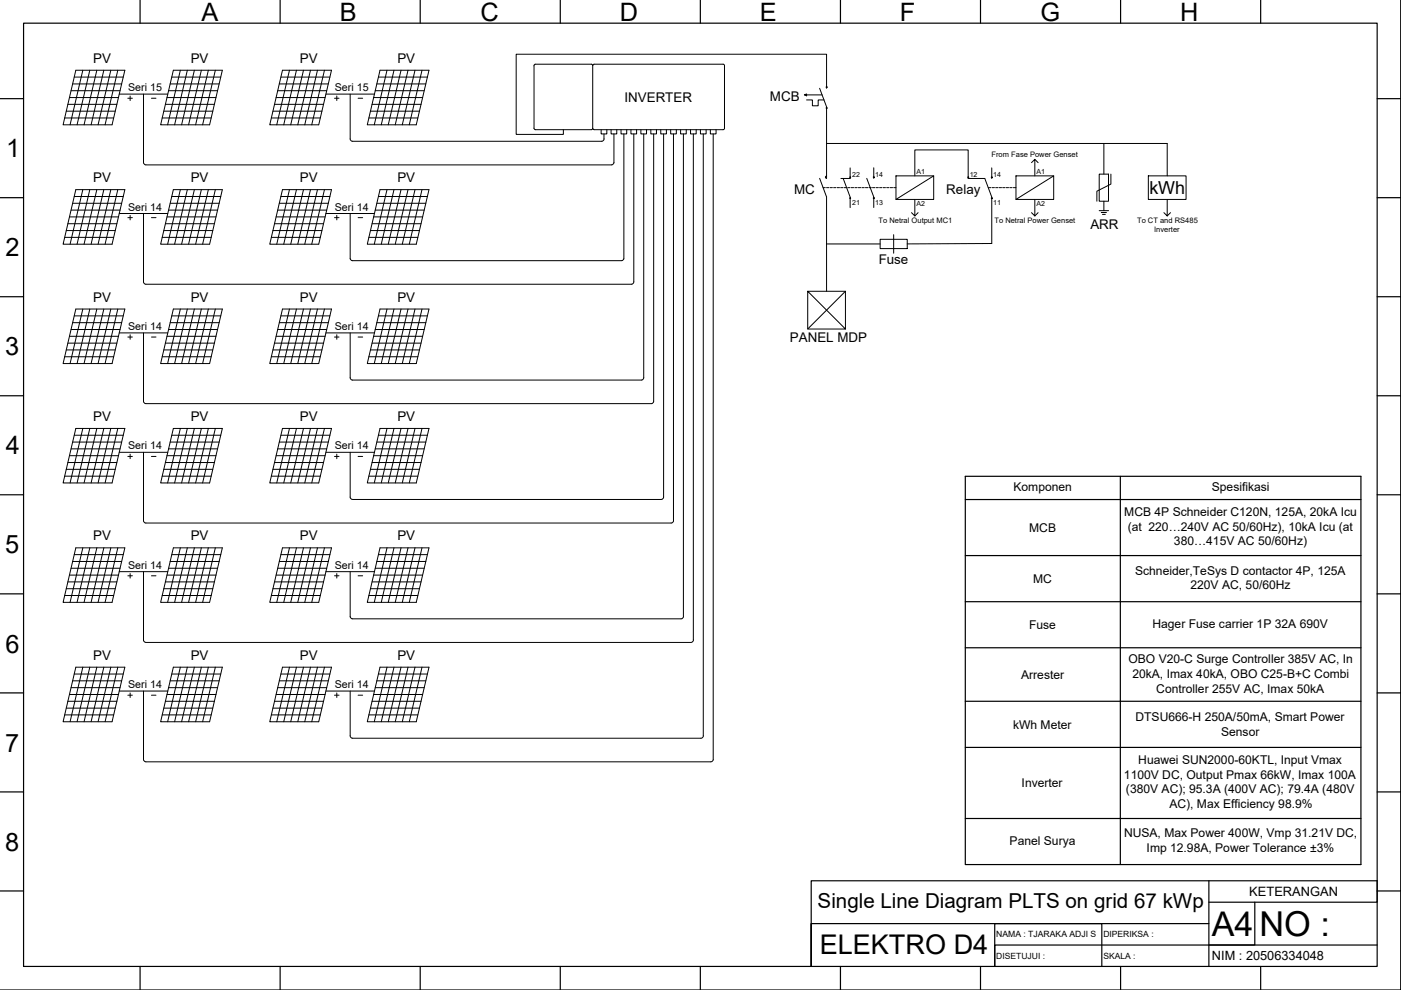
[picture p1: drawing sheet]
<svg xmlns="http://www.w3.org/2000/svg" width="297mm" height="210mm" viewBox="0 0 297 210" stroke-linecap="round" stroke-linejoin="round" font-family="sans-serif">
<!-- layer: 0 -->
<g fill="none" stroke="#000" stroke-width=".25">
<path d="M29.7 -.1v5M59.4 -.1v5M89.1 -.1v5M118.8 -.1v5M148.5 -.1v5M178.2 -.1v5M207.9 -.1v5M237.6 -.1v5M267.3 -.1v5M297 -.1v210h-297M5 4.9h287v200h-287zM0 20.9h5"/>
<path d="M292 20.9h5M0 41.9h5M292 41.9h5M0 62.9h5M292 62.9h5M0 83.9h5M292 83.9h5M0 104.9h5M204.7 101h83.8v82.3h-83.8zM204.7 105.9h83.8M204.7 117.8h83.8M237.5 101v82.3"/>
<path d="M292 104.9h5M0 125.9h5M204.7 127.6h83.8M204.7 137.3h83.8M292 125.9h5M0 146.9h5M204.7 148.7h83.8M204.7 158.5h83.8M292 146.9h5M0 167.9h5M204.7 173.5h83.8M292 167.9h5"/>
<path d="M0 188.9h5M256.3 191.3h35.7v-4.6h-120v18.2v-9.1h84.3M256.3 186.7v18.2M266 191.3v9.1h-9.7M292 188.9h5M29.7 204.9v5M59.4 204.9v5M89.1 204.9v5M118.8 204.9v5M148.5 204.9v5M178.2 204.9v5M207.9 204.9v5"/>
<path d="M237.6 204.9v5M267.3 204.9v5M292 200.4h-81.1v4.5v-9.1h22.7v9.1"/>
</g>
<g fill="none" stroke="#000" stroke-width=".21">
<path d="M15.1 19.2h10.4M15.4 17.8h10.4M15.7 16.3h10.4M16.1 14.9h10.4l-2.7 11.6h-10.4zM17.6 14.9l-2.7 11.6M19 14.9l-2.7 11.6M20.5 14.9l-2.7 11.6M22 14.9l-2.7 11.6M23.5 14.9l-2.7 11.6M25 14.9l-2.7 11.6M25.3 20h10.3M30.4 20v14.4l.1 .3 .4 .2"/>
<path d="M35.7 19.2h10.4M36.1 17.8h10.4M36.4 16.3h10.4M36.8 14.9h10.3l-2.7 11.6h-10.3zM38.2 14.9l-2.7 11.6M39.7 14.9l-2.7 11.6M41.2 14.9l-2.7 11.6M42.7 14.9l-2.7 11.6M44.2 14.9l-2.7 11.6M45.7 14.9l-2.7 11.6M58.9 19.2h10.4M59.2 17.8h10.4"/>
<path d="M59.6 16.3h10.3M59.9 14.9h10.4l-2.7 11.6h-10.4zM61.4 14.9l-2.7 11.6M62.9 14.9l-2.7 11.6M64.3 14.9l-2.7 11.6M65.8 14.9l-2.7 11.6M67.3 14.9l-2.7 11.6M68.8 14.9l-2.7 11.6M69.1 20h10.3M74.2 20v9.5l.1 .2 .4 .3h52.9l.4-.3 .1-1.3M79.6 19.2h10.3M79.9 17.8h10.4"/>
<path d="M80.2 16.3h10.4M80.6 14.9h10.4l-2.7 11.6h-10.4zM82.1 14.9l-2.7 11.6M83.5 14.9l-2.7 11.6M85 14.9l-2.7 11.6M86.5 14.9l-2.7 11.6M88 14.9l-2.7 11.6M89.5 14.9l-2.7 11.6M125.7 13.9v13.3M125.7 13.9l-.3-.3h-11.9l-.3 .3 .1 13.4 .2 .2h11.9l.3-.3M126 13.6h27.3l.3 .3v13.3l-.1 .2-27.5 .1M126 13.6l-.3 .3"/>
<path d="M173.8 18.7l1.4 4.1M175.2 18.4v-6.9h-65.8v17h10v-1M175.2 18.6v.1M13.7 25h10.4M14 23.6h10.4M14.4 22.1h10.4M14.7 20.7h10.4M27.1 20.8h1M27.6 20.4v.9M30.9 35h98.8M32.1 20.8h1M34.4 25h10.4"/>
<path d="M34.7 23.6h10.4M35.1 22.1h10.4M35.4 20.7h10.4M57.5 25h10.4M57.9 23.6h10.4M58.2 22.1h10.4M58.5 20.7h10.4M70.9 20.8h1M71.4 20.4v.9M75.9 20.8h1M78.2 25h10.4M78.5 23.6h10.4"/>
<path d="M78.9 22.1h10.4M79.2 20.7h10.4M125.7 27.2l.3 .3M127.5 27.5v.9h1.2v-.9M129.6 27.5v.9h1.2v-.9M130.2 28.4v6l-.1 .3-.4 .2M131.7 27.5v.9h1.2v-.9M132.3 28.4v26.4l-.3 .4-57.3 .1-.2-.1-.3-.4v-9.5M133.8 27.5v.9h1.2v-.9M134.4 28.4v31.4M135.9 27.5v.9h1.2v-.9M136.5 28.4v51.7l-.3 .4-61.5 .1-.2-.1-.3-.4v-9.5"/>
<path d="M138 27.5v.9h1.2v-.9M138.6 28.4v56.7l-.3 .4-107.4 .1M140.1 27.5v.9h1.2v-.9M140.7 28.4l-.1 77.2-.4 .3h-65.5l-.4-.3-.1-.2v-9.5M142.2 27.5v.9h1.2v-.9M142.8 28.4v82l-.2 .4-111.7 .1M144.3 27.5v.9h1.2v-.9M144.9 28.4l-.1 102.6-.4 .2h-69.7l-.4-.2-.1-.3v-9.5M146.4 27.5v.9h1.2v-.9M147 28.4v107.3M148.5 27.5v.9h1.2v-.9M149.1 28.4v127.6"/>
<path d="M150.6 27.5v.9h1.2v-.9M151.2 28.4v132.6v.3l-.5 .2M170.5 20.1l.5-.2v.4zM171 21.2h1.2v1.2h1.3v-1.2h1.2M171 20.1h3.3M173.8 37.8l1.4 4v20M174.5 39.8h.5M175.2 39.8h.5M175.2 23l.1 14.8-.3-.2 .3-.3M175.2 30.4h72.3v6.9M176 39.8h.5M176.7 39.8h.5"/>
<path d="M177.5 39.8h.5M178.2 39.8h.5M178.8 37.8l1.4 4.1M179 39.8h.5M179.7 39.8h.5M180.2 35.6v1.9M180.2 37.7v.1h-1.9M180.5 39.8h.5M181.2 39.8h.5M182 39.8h.5M182.7 39.8h.5M183.5 39.8h.5"/>
<path d="M183.8 37.8l1.5 4.1M184.2 39.8h.5M185 39.8h.5M185.3 35.6v1.9M185.3 37.7v.1M185.7 39.8h.5M186.5 39.8h.5M187.2 39.8h.5M188 39.8h.5M188.7 39.8h.5M189.5 39.8h.5M190 37.3h8v5h-8z"/>
<path d="M194 37.3v-5.5h11.3v5.7M198 37.3l-8 5M205.3 37.7v.1h3.5l1.5 4.1M209.5 39.8h.6M210.3 35.6v1.9M210.3 37.7v.1M210.3 39.8h.5M211.1 39.8h.5M211.8 39.8h.5M212.6 39.8h.5M213.3 39.8h.5M214.1 39.8h.5"/>
<path d="M214.8 39.8h.6M215.4 37.3h8v5h-8zM218.7 34.5l.7-.7v3.5M219.4 33.8l.7 .7M223.4 37.3l-8 5M233.1 36.9h1.9v5.8h-1.9zM234 30.4v6.5M235.5 36.9v2.1l-2.9 1.5v2.2M243.5 37.3h8v5h-8zM13.7 50.3h10.4M14 48.9h10.4M14.4 47.4h10.4"/>
<path d="M14.7 46h10.4M15.1 44.5h10.4M15.4 43.1h10.4M15.7 41.7h10.4M16.1 40.2h10.4l-2.7 11.6h-10.4zM17.6 40.2l-2.7 11.6M19 40.2l-2.7 11.6M20.5 40.2l-2.7 11.6M22 40.2l-2.7 11.6M23.5 40.2l-2.7 11.6M25 40.2l-2.7 11.6M25.3 45.3h10.3"/>
<path d="M27.1 46.1h1M27.6 45.7v.9M30.4 59.8l.3 .4 .2 .1M30.4 45.3v14.5M32.1 46.1h1M34.4 50.3h10.4M34.7 48.9h10.4M35.1 47.4h10.4M35.4 46h10.4M35.7 44.5h10.4M36.1 43.1h10.4M36.4 41.7h10.4"/>
<path d="M36.8 40.2h10.3l-2.7 11.6h-10.3zM38.2 40.2l-2.7 11.6M39.7 40.2l-2.7 11.6M41.2 40.2l-2.7 11.6M42.7 40.2l-2.7 11.6M44.2 40.2l-2.7 11.6M45.7 40.2l-2.7 11.6M57.5 50.3h10.4M57.9 48.9h10.4M58.2 47.4h10.4M58.5 46h10.4M58.9 44.5h10.4"/>
<path d="M59.2 43.1h10.4M59.6 41.7h10.3M59.9 40.2h10.4l-2.7 11.6h-10.4zM61.4 40.2l-2.7 11.6M62.9 40.2l-2.7 11.6M64.3 40.2l-2.7 11.6M65.8 40.2l-2.7 11.6M67.3 40.2l-2.7 11.6M68.8 40.2l-2.7 11.6M69.1 45.3h10.3M70.9 46.1h1M71.4 45.7v.9"/>
<path d="M75.9 46.1h1M78.2 50.3h10.4M78.5 48.9h10.4M78.9 47.4h10.4M79.2 46h10.4M79.6 44.5h10.3M79.9 43.1h10.4M80.2 41.7h10.4M80.6 40.2h10.4l-2.7 11.6h-10.4zM82.1 40.2l-2.7 11.6M83.5 40.2l-2.7 11.6M85 40.2l-2.7 11.6"/>
<path d="M86.5 40.2l-2.7 11.6M88 40.2l-2.7 11.6M89.5 40.2l-2.7 11.6M134.4 59.8l-.3 .4-.2 .1h-103M175.2 51.7h11.4M180.2 42.1v1.9M185.3 42.1v1.9M186.6 50.7h5.8v2h-5.8zM189.5 49.8v3.9M194 42.3v3.5l-.7-.7M194.7 45.1l-.7 .7M210.3 42.1v9.5l-17.9 .1"/>
<path d="M219.4 42.3v3.5l-.7-.7M220.1 45.1l-.7 .7M233 44.7h2M233.5 45.1h1.1M233.7 45.5h.6M234 42.7v2M247.5 42.3v3.5l-.7-.7M248.2 45.1l-.7 .7M13.7 75.6h10.4M14 74.2h10.4M14.4 72.8h10.4M14.7 71.3h10.4"/>
<path d="M15.1 69.9h10.4M15.4 68.4h10.4M15.7 67h10.4M16.1 65.5h10.4l-2.7 11.6h-10.4zM17.6 65.5l-2.7 11.6M19 65.5l-2.7 11.6M20.5 65.5l-2.7 11.6M22 65.5l-2.7 11.6M23.5 65.5l-2.7 11.6M25 65.5l-2.7 11.6M25.3 70.6h10.3M27.1 71.5h1"/>
<path d="M27.6 71v.9M30.4 70.6v14.5l.3 .4 .2 .1M32.1 71.5h1M34.4 75.6h10.4M34.7 74.2h10.4M35.1 72.8h10.4M35.4 71.3h10.4M35.7 69.9h10.4M36.1 68.4h10.4M36.4 67h10.4M36.8 65.5h10.3l-2.7 11.6h-10.3zM38.2 65.5l-2.7 11.6"/>
<path d="M39.7 65.5l-2.7 11.6M41.2 65.5l-2.7 11.6M42.7 65.5l-2.7 11.6M44.2 65.5l-2.7 11.6M45.7 65.5l-2.7 11.6M57.5 75.6h10.4M57.9 74.2h10.4M58.2 72.8h10.4M58.5 71.3h10.4M58.9 69.9h10.4M59.2 68.4h10.4M59.6 67h10.3"/>
<path d="M59.9 65.5h10.4l-2.7 11.6h-10.4zM61.4 65.5l-2.7 11.6M62.9 65.5l-2.7 11.6M64.3 65.5l-2.7 11.6M65.8 65.5l-2.7 11.6M67.3 65.5l-2.7 11.6M68.8 65.5l-2.7 11.6M69.1 70.6h10.3M70.9 71.5h1M71.4 71v.9M75.9 71.5h1M78.2 75.6h10.4"/>
<path d="M78.5 74.2h10.4M78.9 72.8h10.4M79.2 71.3h10.4M79.6 69.9h10.3M79.9 68.4h10.4M80.2 67h10.4M80.6 65.5h10.4l-2.7 11.6h-10.4zM82.1 65.5l-2.7 11.6M83.5 65.5l-2.7 11.6M85 65.5l-2.7 11.6M86.5 65.5l-2.7 11.6M88 65.5l-2.7 11.6"/>
<path d="M89.5 65.5l-2.7 11.6M171.2 61.8v8h8v-8h-8l8 8M179.2 61.8l-8 8M14 99.5h10.4M14.4 98.1h10.4M14.7 96.6h10.4M15.1 95.2h10.4M15.4 93.7h10.4M15.7 92.3h10.4M16.1 90.8h10.4l-2.7 11.6h-10.4zM17.6 90.8l-2.7 11.6M19 90.8l-2.7 11.6"/>
<path d="M20.5 90.8l-2.7 11.6M22 90.8l-2.7 11.6M23.5 90.8l-2.7 11.6M25 90.8l-2.7 11.6M25.3 95.9h10.3M27.1 96.8h1M27.6 96.3v1M30.4 95.9v14.5l.3 .4 .2 .1M32.1 96.8h1M34.7 99.5h10.4M35.1 98.1h10.4M35.4 96.6h10.4"/>
<path d="M35.7 95.2h10.4M36.1 93.7h10.4M36.4 92.3h10.4M36.8 90.8h10.3l-2.7 11.6h-10.3zM38.2 90.8l-2.7 11.6M39.7 90.8l-2.7 11.6M41.2 90.8l-2.7 11.6M42.7 90.8l-2.7 11.6M44.2 90.8l-2.7 11.6M45.7 90.8l-2.7 11.6M57.9 99.5h10.4M58.2 98.1h10.4"/>
<path d="M58.5 96.6h10.4M58.9 95.2h10.4M59.2 93.7h10.4M59.6 92.3h10.3M59.9 90.8h10.4l-2.7 11.6h-10.4zM61.4 90.8l-2.7 11.6M62.9 90.8l-2.7 11.6M64.3 90.8l-2.7 11.6M65.8 90.8l-2.7 11.6M67.3 90.8l-2.7 11.6M68.8 90.8l-2.7 11.6M69.1 95.9h10.3"/>
<path d="M70.9 96.8h1M71.4 96.3v1M75.9 96.8h1M78.5 99.5h10.4M78.9 98.1h10.4M79.2 96.6h10.4M79.6 95.2h10.3M79.9 93.7h10.4M80.2 92.3h10.4M80.6 90.8h10.4l-2.7 11.6h-10.4zM82.1 90.8l-2.7 11.6M83.5 90.8l-2.7 11.6"/>
<path d="M85 90.8l-2.7 11.6M86.5 90.8l-2.7 11.6M88 90.8l-2.7 11.6M89.5 90.8l-2.7 11.6M13.7 101h10.4M15.4 119h10.4M15.7 117.6h10.4M16.1 116.2h10.4l-2.7 11.5h-10.4zM17.6 116.2l-2.7 11.5M19 116.2l-2.7 11.5M20.5 116.2l-2.7 11.5M22 116.2l-2.7 11.5"/>
<path d="M23.5 116.2l-2.7 11.5M25 116.2l-2.7 11.5M34.4 101h10.4M36.1 119h10.4M36.4 117.6h10.4M36.8 116.2h10.3l-2.7 11.5h-10.3zM38.2 116.2l-2.7 11.5M39.7 116.2l-2.7 11.5M41.2 116.2l-2.7 11.5M42.7 116.2l-2.7 11.5M44.2 116.2l-2.7 11.5M45.7 116.2l-2.7 11.5"/>
<path d="M57.5 101h10.4M59.2 119h10.4M59.6 117.6h10.3M59.9 116.2h10.4l-2.7 11.5h-10.4zM61.4 116.2l-2.7 11.5M62.9 116.2l-2.7 11.5M64.3 116.2l-2.7 11.5M65.8 116.2l-2.7 11.5M67.3 116.2l-2.7 11.5M68.8 116.2l-2.7 11.5M78.2 101h10.4M79.9 119h10.4"/>
<path d="M80.2 117.6h10.4M80.6 116.2h10.4l-2.7 11.5h-10.4zM82.1 116.2l-2.7 11.5M83.5 116.2l-2.7 11.5M85 116.2l-2.7 11.5M86.5 116.2l-2.7 11.5M88 116.2l-2.7 11.5M89.5 116.2l-2.7 11.5M13.7 126.3h10.4M14 124.8h10.4M14.4 123.4h10.4M14.7 121.9h10.4"/>
<path d="M15.1 120.5h10.4M25.3 121.2h10.3M27.1 122.1h1M27.6 121.6v1M30.4 121.2v14.5l.3 .4 .2 .1M32.1 122.1h1M34.4 126.3h10.4M34.7 124.8h10.4M35.1 123.4h10.4M35.4 121.9h10.4M35.7 120.5h10.4M57.5 126.3h10.4"/>
<path d="M57.9 124.8h10.4M58.2 123.4h10.4M58.5 121.9h10.4M58.9 120.5h10.4M69.1 121.2h10.3M70.9 122.1h1M71.4 121.6v1M75.9 122.1h1M78.2 126.3h10.4M78.5 124.8h10.4M78.9 123.4h10.4M79.2 121.9h10.4"/>
<path d="M79.6 120.5h10.3M147 135.7l-.2 .4-.3 .1h-115.6M13.7 151.6h10.4M14 150.1h10.4M14.4 148.7h10.4M14.7 147.2h10.4M15.1 145.8h10.4M15.4 144.3h10.4M15.7 142.9h10.4M16.1 141.5h10.4l-2.7 11.5h-10.4zM17.6 141.5l-2.7 11.5M19 141.5l-2.7 11.5"/>
<path d="M20.5 141.5l-2.7 11.5M22 141.5l-2.7 11.5M23.5 141.5l-2.7 11.5M25 141.5l-2.7 11.5M25.3 146.5h10.3M27.1 147.4h1M27.6 146.9v1M30.4 146.5v14.5l.3 .4 .2 .1M32.1 147.4h1M34.4 151.6h10.4M34.7 150.1h10.4M35.1 148.7h10.4"/>
<path d="M35.4 147.2h10.4M35.7 145.8h10.4M36.1 144.3h10.4M36.4 142.9h10.4M36.8 141.5h10.3l-2.7 11.5h-10.3zM38.2 141.5l-2.7 11.5M39.7 141.5l-2.7 11.5M41.2 141.5l-2.7 11.5M42.7 141.5l-2.7 11.5M44.2 141.5l-2.7 11.5M45.7 141.5l-2.7 11.5M57.5 151.6h10.4"/>
<path d="M57.9 150.1h10.4M58.2 148.7h10.4M58.5 147.2h10.4M58.9 145.8h10.4M59.2 144.3h10.4M59.6 142.9h10.3M59.9 141.5h10.4l-2.7 11.5h-10.4zM61.4 141.5l-2.7 11.5M62.9 141.5l-2.7 11.5M64.3 141.5l-2.7 11.5M65.8 141.5l-2.7 11.5M67.3 141.5l-2.7 11.5"/>
<path d="M68.8 141.5l-2.7 11.5M69.1 146.5h10.3M70.9 147.4h1M71.4 146.9v1M74.2 156l.1 .3 .4 .2h73.9h.3l.2-.5M74.2 146.5v9.5M75.9 147.4h1M78.2 151.6h10.4M78.5 150.1h10.4M78.9 148.7h10.4M79.2 147.2h10.4M79.6 145.8h10.3"/>
<path d="M79.9 144.3h10.4M80.2 142.9h10.4M80.6 141.5h10.4l-2.7 11.5h-10.4zM82.1 141.5l-2.7 11.5M83.5 141.5l-2.7 11.5M85 141.5l-2.7 11.5M86.5 141.5l-2.7 11.5M88 141.5l-2.7 11.5M89.5 141.5l-2.7 11.5M30.9 161.5h119.8"/>
<circle cx="175.3" cy="18.5" r=".1"/>
<circle cx="175.3" cy="22.9" r=".1"/>
<circle cx="180.3" cy="37.6" r=".1"/>
<circle cx="185.3" cy="37.6" r=".1"/>
<circle cx="205.3" cy="37.6" r=".1"/>
<circle cx="210.3" cy="37.6" r=".1"/>
<circle cx="180.3" cy="42" r=".1"/>
<circle cx="185.3" cy="42" r=".1"/>
<circle cx="210.3" cy="42" r=".1"/>
</g>
<text font-size="7.3" x="267" y="198.4">NO :</text>
<text font-size="7.2" x="257" y="198.4">A4</text>
<text font-size="5.7" x="173.8" y="202.3">ELEKTRO D4</text>
<g font-size="5.4">
<text x="42.7" y="4.4">A</text>
<text x="72" y="4.4">B</text>
<text x="101.9" y="4.5">C</text>
<text x="131.4" y="4.4">D</text>
<text x="161.1" y="4.4">E</text>
<text x="190.8" y="4.4">F</text>
<text x="220.6" y="4.5">G</text>
<text x="250.2" y="4.4">H</text>
<text x="1.3" y="33.4">1</text>
<text x="1.2" y="54.3">2</text>
<text x="1.1" y="75.4">3</text>
<text x="1.2" y="96.3">4</text>
<text x="1.1" y="117.3">5</text>
<text x="1.1" y="138.3">6</text>
<text x="1.1" y="159.3">7</text>
<text x="1.1" y="180.4">8</text>
</g>
<text font-size="4.4" x="173.4" y="192.5">Single Line Diagram PLTS on grid 67 kWp</text>
<text font-size="3.8" x="243.7" y="41.2">kWh</text>
<g font-size="2.8">
<text x="19.8" y="13.3">PV</text>
<text x="40.4" y="13.3">PV</text>
<text x="63.6" y="13.3">PV</text>
<text x="84.3" y="13.3">PV</text>
<text x="132.4" y="21.6">INVERTER</text>
<text x="163.2" y="21.5">MCB</text>
<text x="19.8" y="38.6">PV</text>
<text x="40.4" y="38.6">PV</text>
<text x="63.6" y="38.6">PV</text>
<text x="84.3" y="38.6">PV</text>
<text x="168.4" y="41.1">MC</text>
<text x="200.6" y="41.1">Relay</text>
<text x="231.2" y="48.6">ARR</text>
<text x="186.3" y="56">Fuse</text>
<text x="19.8" y="63.9">PV</text>
<text x="40.4" y="63.9">PV</text>
<text x="63.6" y="63.9">PV</text>
<text x="84.3" y="63.9">PV</text>
<text x="167.5" y="72.6">PANEL MDP</text>
<text x="19.8" y="89.3">PV</text>
<text x="40.4" y="89.3">PV</text>
<text x="63.6" y="89.3">PV</text>
<text x="84.3" y="89.3">PV</text>
<text x="19.8" y="114.6">PV</text>
<text x="40.4" y="114.6">PV</text>
<text x="63.6" y="114.6">PV</text>
<text x="84.3" y="114.6">PV</text>
<text x="19.8" y="139.9">PV</text>
<text x="40.4" y="139.9">PV</text>
<text x="63.6" y="139.9">PV</text>
<text x="84.3" y="139.9">PV</text>
</g>
<g font-size="2.7">
<text x="264.9" y="190">KETERANGAN</text>
<text x="257" y="203.6">NIM : 20506334048</text>
</g>
<g font-size="2.6">
<text x="214.9" y="104.1">Komponen</text>
<text x="256.9" y="104.1">Spesifikasi</text>
<text x="218.2" y="112.8">MCB</text>
<text x="238.4" y="109.4">MCB 4P Schneider C120N, 125A, 20kA Icu</text>
<text x="239.1" y="112.5">(at 220…240V AC 50/60Hz), 10kA Icu (at</text>
<text x="248.9" y="115.6">380…415V AC 50/60Hz)</text>
<text x="219.1" y="123.6">MC</text>
<text x="240.7" y="121.9">Schneider,TeSys D contactor 4P, 125A</text>
<text x="252.4" y="125">220V AC, 50/60Hz</text>
<text x="218.2" y="133.4">Fuse</text>
<text x="244.3" y="133.1">Hager Fuse carrier 1P 32A 690V</text>
<text x="216.5" y="143.9">Arrester</text>
<text x="239.3" y="140.7">OBO V20-C Surge Controller 385V AC, In</text>
<text x="240.1" y="143.8">20kA, Imax 40kA, OBO C25-B+C Combi</text>
<text x="245.2" y="146.9">Controller 255V AC, Imax 50kA</text>
<text x="214.8" y="154.5">kWh Meter</text>
<text x="240.7" y="153">DTSU666-H 250A/50mA, Smart Power</text>
<text x="258.9" y="156">Sensor</text>
<text x="216.6" y="166.9">Inverter</text>
<text x="238.3" y="165.1">1100V DC, Output Pmax 66kW, Imax 100A</text>
<text x="241.3" y="162">Huawei SUN2000-60KTL, Input Vmax</text>
<text x="238.7" y="168.2">(380V AC); 95.3A (400V AC); 79.4A (480V</text>
<text x="247.9" y="171.3">AC), Max Efficiency 98.9%</text>
<text x="214.1" y="179.1">Panel Surya</text>
<text x="238.3" y="177.6">NUSA, Max Power 400W, Vmp 31.21V DC,</text>
<text x="243.1" y="180.7">Imp 12.98A, Power Tolerance ±3%</text>
</g>
<g font-size="2.3">
<text x="27.2" y="19.3">Seri 15</text>
<text x="71" y="19.3">Seri 15</text>
<text x="27.2" y="44.6">Seri 14</text>
<text x="71" y="44.6">Seri 14</text>
<text x="27.2" y="69.9">Seri 14</text>
<text x="71" y="69.9">Seri 14</text>
<text x="27.2" y="95.3">Seri 14</text>
<text x="71" y="95.3">Seri 14</text>
<text x="27.2" y="120.6">Seri 14</text>
<text x="71" y="120.6">Seri 14</text>
<text x="27.2" y="145.9">Seri 14</text>
<text x="71" y="145.9">Seri 14</text>
</g>
<g font-size="1.8">
<text x="211.2" y="198.7">NAMA : TJARAKA ADJI S</text>
<text x="211.2" y="203.3">DISETUJUI :</text>
<text x="233.9" y="198.7">DIPERIKSA :</text>
<text x="233.9" y="203.3">SKALA :</text>
</g>
<g font-size="1.6">
<text x="210.2" y="33.3">From Fase Power Genset</text>
<text x="186.3" y="47.3">To Netral Output MC1</text>
<text x="210.8" y="47.3">To Netral Power Genset</text>
<text x="241.1" y="47.3">To CT and RS485</text>
<text x="244.7" y="49.2">Inverter</text>
</g>
<g font-size="1.5">
<text x="180.7" y="37.5">22</text>
<text x="185.6" y="37.5">14</text>
<text x="194.3" y="37">A1</text>
<text x="205.6" y="37.5">12</text>
<text x="210.6" y="37.5">14</text>
<text x="219.8" y="37">A1</text>
<text x="180.7" y="43.4">21</text>
<text x="185.6" y="43.4">13</text>
<text x="194.3" y="43.7">A2</text>
<text x="210.6" y="43.4">11</text>
<text x="219.8" y="43.7">A2</text>
</g>
</svg>
